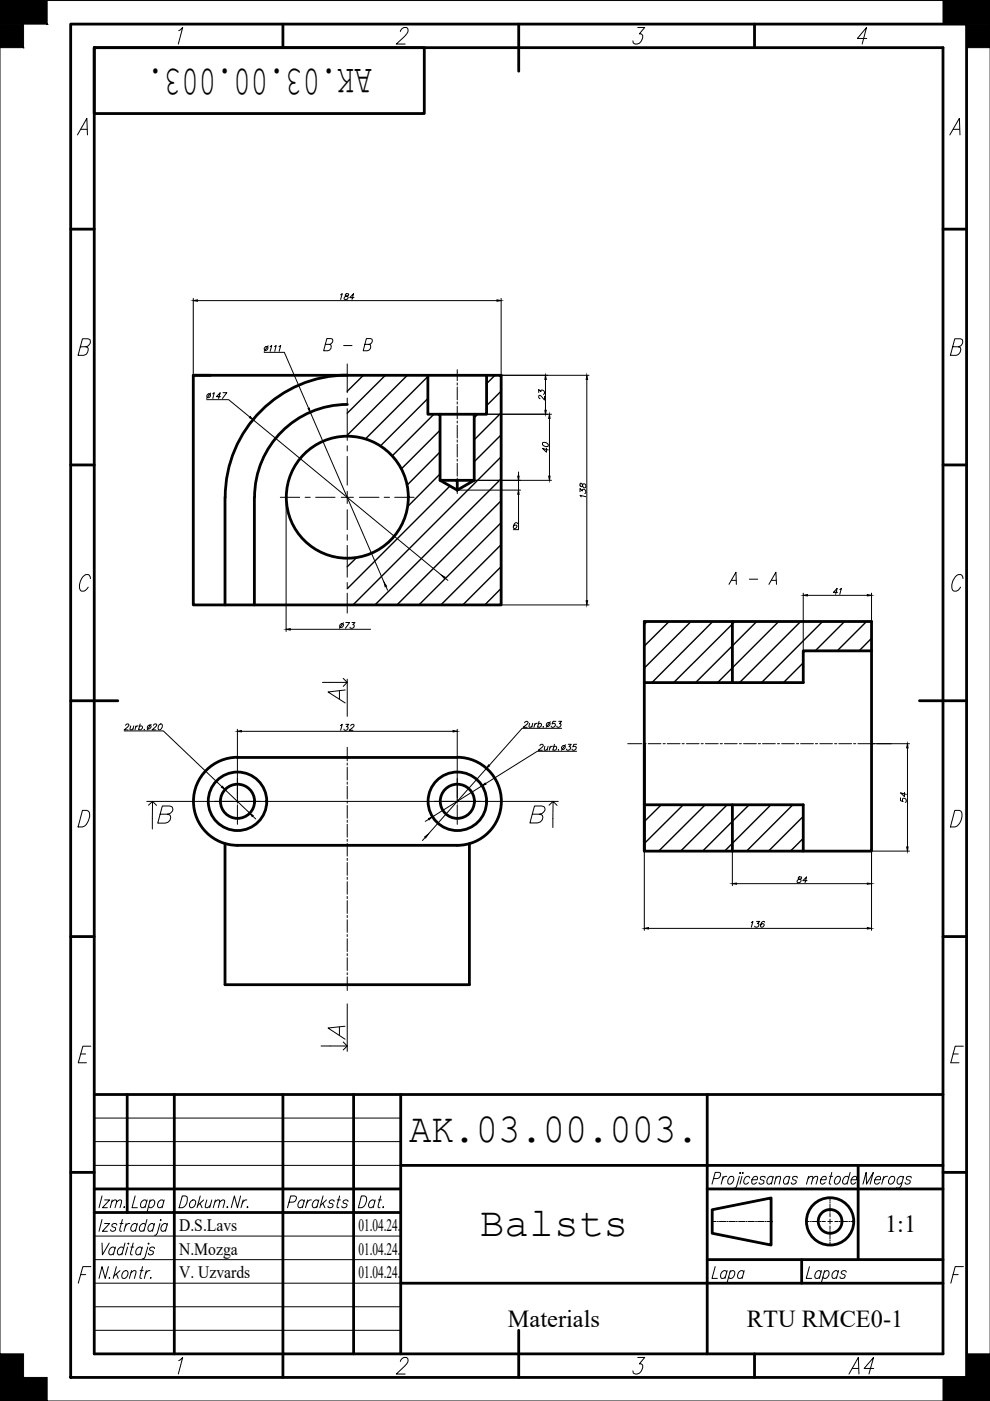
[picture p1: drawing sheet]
<svg xmlns="http://www.w3.org/2000/svg" width="210mm" height="297mm" viewBox="0 0 210 297" stroke-linecap="round" stroke-linejoin="round" font-family="sans-serif">
<!-- layer: Planas linijas -->
<g fill="none" stroke="#000" stroke-width=".21">
<path d="M0 .1h209.9v296.9h-209.9zM37.9 6.5l.8-.7-.9 3.5M84.9 6.7v-.2a.88 .88 0 0 1 .7-.7 .88 .88 0 0 1 .9 .4 1.52 1.52 0 0 1-.7 1.5l-1.8 1.6h1.9M135.2 5.8h1.5l-1.1 1.4 .5 .2a1.39 1.39 0 0 1-.3 1.5 1.39 1.39 0 0 1-1.5 .3l-.1-.5M183.8 8.2h-2l1.9-2.4-.9 3.5M16.4 28.6l2-3.5 .1 3.5M17.1 27.4h1.4M201.4 28.6l2-3.5 .1 3.5M202.1 27.4h1.3M17 73.5h1.2a1.06 1.06 0 0 0 .8-1.5l-.3-.2h-1.2l-.9 3.5h1.1a1.19 1.19 0 0 0 .9-1.6l-.4-.2M41 63.3v16M41.9 63.7h63.5"/>
<path d="M56 74.7h4.3l5.1 11.9M56.9 73.3l-.9 1.2M57.3 73.5l.3-.2-.3 1.2M58.2 73.5l.3-.2-.2 1.2M59.1 73.5l.4-.2-.3 1.2M73.6 77.2v6.1M96.9 78.4v2.3M103.4 79.6h21.5M106.3 63.3v16M202 73.5h1.2a1.06 1.06 0 0 0 .8-1.5l-.3-.2h-1.3l-.9 3.5h1.2a1.19 1.19 0 0 0 .9-1.6l-.4-.2M43.8 84.7h4.7l4.5 3.7M44 83.7l.3-.2a.38 .38 0 0 1 .2 .6 .38 .38 0 0 1-.6-.1z"/>
<path d="M44.7 83.3l-.9 1.2M45.1 83.5l.3-.2-.3 1.2M46.7 84.1h-.8l.8-.8-.3 1.2M47.3 83.3h.8l-.9 1.2M53.6 89l40 32.9M65.8 87.4l15.6 36.1M73.6 84.4v1.1M73.6 86.6v6.8M73.6 94.5v1.1M73.6 96.8v6.1M96.9 81.2v.4M96.9 82.1v2.7"/>
<path d="M96.9 85.2v.5M96.9 86.1v2.7M96.9 89.3v.4M96.9 90.2v2.7M96.9 93.3v.5M96.9 94.2v2.7M96.9 97.4v.4M96.9 98.2v2.8M100.8 87.8h16.1M116.5 88.7v12.3M124.4 80.5v46.9M59.4 105.4h4.1"/>
<path d="M60.7 105.7v28.2M64.7 105.4h1.1M66.9 105.4h4.1M72.3 105.4h2.6M73.6 104.2v2.6M73.6 108.1v4.2M73.6 113.4v1.1M73.6 115.6v6.8M76.2 105.4h4.1M81.4 105.4h1.2M83.7 105.4h4.1M96.9 101.4v.4"/>
<path d="M96.9 102.3v2.3M97.2 103.9h13.2M100.8 101.8h16.1M109.9 104.8v7.5h-1.1M109.9 100.1v.9M109.9 101.8v2.1M19.2 122.7l-.2-.7a1.07 1.07 0 0 0-1.7 .7 2.04 2.04 0 0 0 0 2.6 1.37 1.37 0 0 0 1.4-.8M61.6 133.4h17M73.6 123.5v1.1M73.6 125.8v4.2M81.8 124.3l.4 .8M94.3 122.5l.7 .5"/>
<path d="M106.5 128.3h18.4M170.3 125.8v12M171.2 126.2h12.7M184.8 125.8v12M204.2 122.7l-.2-.7a1.07 1.07 0 0 0-1.7 .7 1.91 1.91 0 0 0 0 2.6 1.28 1.28 0 0 0 1.4-.8M26.3 155h8.3l12.5 11.8M26.6 153.8l.3-.3h.3l.1 .2-1 1.1h.8M27.7 153.9l-.1 .8 .3 .1 .3-.3M28.4 153.9l-.2 .9M28.8 153.9l-.2 .9M29.3 153.9l-.3 .1-.3 .2M29.5 154.1l.3-.2a.42 .42 0 0 1 .3 .7 .42 .42 0 0 1-.7-.1"/>
<path d="M29.7 153.5l-.3 1.3M30.6 154.6v.2v-.1M31.4 153.9l.4-.2a.44 .44 0 0 1 .1 .7 .44 .44 0 0 1-.7 0zM32 153.6l-.8 1.2M32.5 153.8a.36 .36 0 0 1 .4-.3 .36 .36 0 0 1 .3 .4l-1 .9h.8M33.9 153.6l.2-.1a.65 .65 0 0 1 .2 .8 .65 .65 0 0 1-.7 .4v-.7zM50.3 154.6v15.7M51.2 155.1h44.9M73.6 158.4v2.9M96.9 154.6v15.7M111.2 153.2a.36 .36 0 0 1 .4-.3 .36 .36 0 0 1 .3 .4l-1 .9h.9M112.3 153.4l-.1 .7 .2 .1 .4-.2"/>
<path d="M112.9 153.4l-.2 .8M113.5 153.4l-.3 .8M113.9 153.4h-.3l-.3 .3M114.2 153.5l.2-.1a.41 .41 0 0 1 .3 .6 .41 .41 0 0 1-.7 0M114.3 152.9l-.3 1.3M114.5 158.1l.3-.3h.2l.2 .3-1.1 1h.9M115.2 154.1l-.1 .1 .1-.1M115.5 158.2l-.1 .8 .3 .1 .3-.3M116 153.4a.4 .4 0 0 1 .6-.1 .4 .4 0 0 1-.3 .7h-.3l-.2-.2zM116.2 158.2l-.2 .9M116.7 153l-.9 1.2M116.7 158.2l-.2 .9"/>
<path d="M117.1 158.2l-.4 .2-.1 .2M117.4 158.4l.5-.2a.45 .45 0 0 1 0 .7 .45 .45 0 0 1-.6 0M117.6 157.8l-.4 1.3M117.9 152.9h-.6l-.2 .6 .4-.1a.45 .45 0 0 1 .1 .7 .45 .45 0 0 1-.7-.1M118.4 158.9v.1M118.4 152.9h.7l-.5 .5h.2a.44 .44 0 0 1-.1 .7 .44 .44 0 0 1-.6-.1M119.1 154.4h-8.4l-7 7.9M119.9 157.9l-.9 1.2M120.5 157.8h.6l-.5 .5h.2a.45 .45 0 0 1 0 .7 .45 .45 0 0 1-.7-.2M122.3 159.3h-8.4l-10.9 6.8M122.3 157.8h-.6l-.2 .6 .4-.2a.45 .45 0 0 1 .1 .8 .45 .45 0 0 1-.7-.2M133.1 157.7h3"/>
<path d="M136.5 157.7h.5M137.5 157.7h2.6M140.6 157.7h.5M141.5 157.7h2.7M144.6 157.7h.5M145.5 157.7h2.7M148.7 157.7h.4M149.6 157.7h2.7M152.7 157.7h.5M153.6 157.7h2.7M156.8 157.7h.4M157.6 157.7h2.8"/>
<path d="M160.8 157.7h.4M161.7 157.7h2.7M164.8 157.7h.5M165.7 157.7h2.7M168.9 157.7h.4M169.8 157.7h2.7M172.9 157.7h.5M173.8 157.7h2.7M177 157.7h.4M177.8 157.7h2.8M181 157.7h.4M181.9 157.7h2.7"/>
<path d="M185 157.7h7.8M192.4 158.6v21M17.5 171.8h.9a1.06 1.06 0 0 1 .6 1.4 2.72 2.72 0 0 1-1.5 2.1h-.9zM31.1 169.9h87.3M32.3 169.9l-.8 .8M33.2 170.8l-.9-.9v5.9M34 172.6h1.5a1 1 0 0 0 1-.5 1 1 0 0 0-.1-1l-.4-.2h-1.6l-1 3.6h1.6a1.13 1.13 0 0 0 1-1.7l-.5-.2M47.7 167.4l5.3 5M50.3 170.6v4.2M53.6 173l.6 .6M73.6 161.8v.4M73.6 162.7v2.7"/>
<path d="M73.6 165.8v.5M73.6 166.7v2.7M73.6 169.9v.4M73.6 170.8v2.7M73.6 173.9v.5M73.6 174.8v2.7M73.6 178v.4M73.6 178.8v2.7M90.2 177.5l-.6 .7M90.9 173.7l-.7 .4M96.9 170.6v4.2M102.2 166.6l-10.5 6.6"/>
<path d="M103.1 162.9l-12.3 14M112.9 172.6h1.5a1.01 1.01 0 0 0 1-.5 1.01 1.01 0 0 0 0-1l-.5-.2h-1.6l-.9 3.6h1.5a1.1 1.1 0 0 0 1-1.7l-.5-.2M117.3 169.9l-.9 .8M118.1 170.8l-.8-.9-.1 5.6M202.4 171.8h1a1.09 1.09 0 0 1 .6 1.4 2.13 2.13 0 0 1-2.5 2.1zM73.6 182v.4M73.6 182.9v2.7M73.6 186v.5M73.6 186.9v2.7M73.6 190.1v.4M73.6 191v2.7M73.6 194.1v.4"/>
<path d="M73.6 195v2.7M73.6 198.1v.5M73.6 199v2.7M136.6 180.7v16.6M137.5 196.8h46.4M155.3 180.7v7.1M156.2 187.4h27.7M184.8 180.7v16.6M185 180.5h7.8M73.6 202.2v.4M73.6 203.1v2.7M73.6 206.2v.5"/>
<path d="M73.6 207.1v2.9M73.6 212.8v10.1M17.1 223.5h1.1M19.3 221.8h-1.7l-1 3.5h1.7M20 237.1h65M202.1 223.5h1.1M204.3 221.8h-1.8l-.9 3.5h1.7M20 247.1h65M20 242h65M21.6 253.6l-.6 2.5M21.6 258.6l-.6 2.5M22.2 254.4h1l-1.5 1.7h1.1"/>
<path d="M22.2 259.4h1l-1.5 1.7h1.1M23.7 254.9l.6-.5 .4 .1-.3 1.6M23.8 254.4l-.4 1.7M24.7 254.9l.6-.5 .5 .1-.4 1.6M24.8 259.7l-.1-.2a.58 .58 0 0 0-.6-.1 .58 .58 0 0 0-.4 .6l.8 .3v.4a.7 .7 0 0 1-1 .2v-.2M25.4 259.4h.7M26 258.6l-.6 2v.3l.3 .2M26.4 255.8l-.1 .3 .1-.2M26.8 259.4l-.5 1.7M27.5 259.4a.99 .99 0 0 0-1 .7M28.7 253.6l-.7 2.5h1.1M29 259.7l-.1-.2a.9 .9 0 0 0-1.1 .4 .9 .9 0 0 0 .2 1.2h.3l.5-.4"/>
<path d="M29.1 259.4l-.4 1.7M30.9 259.7l-.2-.2a.9 .9 0 0 0-1 .4 .9 .9 0 0 0 .1 1.2l.8-.4M31.1 254.7l-.2-.2a.91 .91 0 0 0-1 .4 .91 .91 0 0 0 .2 1.2h.3l.4-.4M31.2 258.6l-.7 2.5M31.2 254.4l-.5 1.7M31.7 254.7a.58 .58 0 0 1 .6-.3 .58 .58 0 0 1 .5 .3v.4a.85 .85 0 0 1-1.2 .8l-.1-.2M31.8 254.4l-.6 2.5M32.6 259.7l-.1-.2a.91 .91 0 0 0-1 .4 .91 .91 0 0 0 .1 1.2h.3l.5-.4M32.8 259.4l-.5 1.7M33.9 259.4l-.5 2-.3 .4-.3 .1M34 258.7l.1-.1-.1 .2zM34.7 254.7l-.1-.2a.9 .9 0 0 0-1.1 .4 .9 .9 0 0 0 .2 1.2h.3l.5-.4"/>
<path d="M34.8 254.4l-.4 1.7M35.4 259.7l-.1-.2a.9 .9 0 0 0-1.1 .4 .9 .9 0 0 0 .2 1.2l.8-.4M35.5 259.4l-.4 1.7M38.7 253.6h.6a1.4 1.4 0 0 1-.1 2.1l-.5 .4h-.7zM40.4 254.7a.58 .58 0 0 1 .6-.3 .58 .58 0 0 1 .5 .3v.4a.85 .85 0 0 1-1.2 .8 1.03 1.03 0 0 1 .1-1.2zM42.4 255.1l.4 1M42.5 253.6l-.7 2.5M43.2 254.4l-1.3 1.2M43.9 254.4l-.4 1.5 .5 .2 .6-.5M44.9 254.4l-.5 1.7M45.6 254.9l.5-.5 .5 .1-.3 1.6M45.7 254.4l-.5 1.7"/>
<path d="M46.6 254.9l.6-.5 .4 .1-.3 1.6M48.2 255.8v.3l.1-.2M51 253.6l-.7 2.5-.6-2.5-.7 2.5M51.6 254.4l-.5 1.7M52.3 254.4a.99 .99 0 0 0-.9 .7M52.5 255.8v.3l.1-.2M61.3 254.9h.8a.84 .84 0 0 0 .6-1.2l-1.1-.1-.6 2.5M64.5 254.7l-.2-.2a.9 .9 0 0 0-1 .4 .9 .9 0 0 0 .2 1.2l.7-.4M64.6 254.4l-.5 1.7M65.2 254.4l-.4 1.7M66 254.4a.99 .99 0 0 0-1 .7M67.5 254.7l-.1-.2a.9 .9 0 0 0-1.1 .4 .9 .9 0 0 0 .2 1.2l.8-.4"/>
<path d="M67.6 254.4l-.5 1.7M68.5 255.1l.4 1M68.5 253.6l-.7 2.5M69.2 254.4l-1.3 1.2M70.8 254.7v-.2a.62 .62 0 0 0-.6-.1 .62 .62 0 0 0-.4 .6l.6 .2a.47 .47 0 0 1 0 .7l-.6 .2-.2-.2v-.2M71.5 254.4h.7M72 253.6l-.5 2v.3l.3 .2M73.8 254.7l-.1-.2a.59 .59 0 0 0-.6 0 .59 .59 0 0 0-.3 .5l.6 .2 .2 .4a.58 .58 0 0 1-.5 .5 .58 .58 0 0 1-.6-.4M76.6 253.6h.7a1.24 1.24 0 0 1 .1 1.9 1.17 1.17 0 0 1-1.4 .6zM79.5 254.7l-.2-.2a.9 .9 0 0 0-1 .4 .9 .9 0 0 0 .1 1.2h.3l.5-.4M79.5 254.4l-.4 1.7M80.2 254.4h.7"/>
<path d="M80.7 253.6l-.5 2v.3l.4 .2M81.3 255.8l-.1 .3 .1-.2M150.9 259h.9M151 256.5v2.5M151.3 249.9h.8a.84 .84 0 0 0 .6-1.2l-1.1-.1-.6 2.5M152.1 259h.2M152.5 259h1.4M153.3 249.4l-.4 1.7M154.1 249.4a.81 .81 0 0 0-.9 .7M154.1 259h.2M154.6 259h1.3M154.8 249.5a.5 .5 0 0 1 .8 .3v.3a.85 .85 0 0 1-1.2 .8 1.24 1.24 0 0 1 .4-1.4z"/>
<path d="M156.1 259h.2M156.6 259h1.3M156.8 249.4l-.8 2.4-.4 .1M157 248.6l-.1 .2zM157.3 249.4l-.4 1.7M157.5 248.6v.2zM158.2 259h.2M158.6 259h1.3M159 249.8l-.2-.3a.92 .92 0 0 0-1 .5 .92 .92 0 0 0 .2 1.1h.2l.5-.4M159.4 250.1h1.1a.48 .48 0 0 0-.1-.7 .99 .99 0 0 0-.9 .6 .99 .99 0 0 0 .1 1.1h.3l.5-.4M160.2 259h.2M160.6 259h1.4"/>
<path d="M162.2 259h.2M162.2 249.8v-.3a.63 .63 0 0 0-1 .5l.6 .2a.47 .47 0 0 1 0 .7l-.6 .2-.2-.2v-.2M162.6 259h1M163.5 254v5M163.9 249.8l-.2-.3a.94 .94 0 0 0-1 .4 .94 .94 0 0 0 .2 1.2h.3l.4-.4M164 249.4l-.5 1.7M164.5 249.9l.6-.5 .4 .1-.3 1.6M164.6 249.4l-.4 1.7M167.4 249.8l-.1-.3a.94 .94 0 0 0-1.1 .4 .94 .94 0 0 0 .2 1.2h.3l.4-.4M167.5 249.4l-.5 1.7M169 249.8v-.3a.59 .59 0 0 0-.6 0 .59 .59 0 0 0-.3 .5l.7 .3v.3a.55 .55 0 0 1-.5 .5 .55 .55 0 0 1-.5-.4M170.9 259h.7"/>
<path d="M171.3 249.9l.6-.5 .4 .1-.3 1.6M171.4 249.4l-.4 1.7M171.8 259h.2M172.3 259h1.3M172.3 249.9l.6-.5 .5 .1-.4 1.6M173.8 259h.3M174 250.1h1.1a.48 .48 0 0 0-.1-.7 .99 .99 0 0 0-.9 .6 .99 .99 0 0 0 .1 1.1h.3l.5-.4M174.3 259h.7M175.5 259h1M175.9 249.4h.6M176 253.9v.7M176 254.8v.2"/>
<path d="M176 255.3v1.3M176 256.8v.2M176 257.3v.7M176 258.5v1M176 260v.7M176.4 248.6l-.6 2.3 .3 .2M177 259h.7M177.2 249.8a.63 .63 0 0 1 .9-.3 .93 .93 0 0 1 0 1.1 .93 .93 0 0 1-1.1 .3 1.03 1.03 0 0 1 .2-1.1zM177.9 259h.2M178.4 259h1.3M179.9 249.8l-.1-.3a.93 .93 0 0 0-1 .4 .93 .93 0 0 0 .1 1.2h.3l.5-.4M180 259h.2"/>
<path d="M180.3 248.6l-.7 2.5M180.4 259h.7M180.5 250.1h1.1v-.6a.94 .94 0 0 0-1.1 .4 .94 .94 0 0 0 .2 1.2h.3l.4-.4M183 251.1l.6-2.5 .1 2.5 1.5-2.5-.7 2.5M185.5 250.1h1.1a.48 .48 0 0 0 0-.6 .48 .48 0 0 0-.7 0l-.2 .3a.92 .92 0 0 0 0 1.3h.3l.5-.4M187.4 249.4l-.5 1.7M188.2 249.4a.87 .87 0 0 0-1 .7M188.6 249.8a.67 .67 0 0 1 1-.3 .94 .94 0 0 1 0 1.1 .94 .94 0 0 1-1.1 .3 1.03 1.03 0 0 1 .1-1.1zM191.5 249.8l-.1-.3a.94 .94 0 0 0-1.1 .4 .94 .94 0 0 0 .2 1.2h.3l.4-.4M191.6 249.4l-.5 1.9a.69 .69 0 0 1-1 .5M193.2 249.8v-.3a.63 .63 0 0 0-1 .5l.6 .2 .2 .4a.58 .58 0 0 1-.5 .5 .58 .58 0 0 1-.6-.4M17.1 270.2h1.1"/>
<path d="M19.3 268.5h-1.7l-1 3.6M20 277.1h65M20 272.1h65M20 267.1h65M20 262.1h65M21.6 263.6l.1 2.5 1.5-2.5M23 268.5l-.7 2.5-.7-2.5-.6 2.5M23.2 270.8l-.1 .2h.2M24.4 264.7l-.1-.2a.9 .9 0 0 0-1.1 .4 .9 .9 0 0 0 .2 1.2l.7-.4M24.5 264.4l-.5 1.7M24.7 268.5l-.7 2.5M24.7 270.1l.4 .9"/>
<path d="M25.4 269.4l-1.3 1.2M26.1 269.7a.58 .58 0 0 1 .5-.3 .58 .58 0 0 1 .5 .3 .98 .98 0 0 1-1.1 1.3 1.11 1.11 0 0 1 .1-1.3zM26.2 264.7l-.1-.2a.92 .92 0 0 0-1.1 .4 .92 .92 0 0 0 .1 1.2h.3l.5-.4M26.5 263.6l-.7 2.5M27.1 264.4l-.5 1.7M27.1 263.7l.2-.1v.1l-.1 .1zM27.7 264.4h.7M27.8 269.9l.6-.5 .4 .1-.3 1.5M27.9 269.4l-.5 1.6M28.2 263.6l-.5 2v.3l.3 .2M29.7 269.4h.7M30.1 264.7l-.1-.2a.9 .9 0 0 0-1.1 .4 .9 .9 0 0 0 .2 1.2l.7-.4"/>
<path d="M30.2 264.4l-.5 1.7M30.2 268.5l-.5 2.1v.4h.3M31 269.4l-.4 1.6M31.3 264.4l-.5 2-.2 .4-.4 .1M31.5 263.6v.2zM31.8 269.4a.91 .91 0 0 0-.9 .7M32 270.8l-.1 .2h.1M32.8 264.7l-.1-.2a.58 .58 0 0 0-.6-.1 .58 .58 0 0 0-.4 .6l.8 .3v.4a.7 .7 0 0 1-1 .2v-.2M151.6 268.5l-.6 2.5h1.1M154.1 269.7l-.1-.2a.92 .92 0 0 0-1.1 .4 .92 .92 0 0 0 .1 1.1h.5l.3-.3M154.2 269.4l-.5 1.6M154.7 269.7a.58 .58 0 0 1 .6-.3 .58 .58 0 0 1 .5 .3 .98 .98 0 0 1-1.2 1.3l-.1-.3"/>
<path d="M154.9 269.4l-.7 2.5M157.7 269.7l-.1-.2a.9 .9 0 0 0-1.1 .4 .9 .9 0 0 0 .2 1.1h.5l.2-.3M157.8 269.4l-.4 1.6M171.6 268.5l-.7 2.5h1.2M174.1 269.7l-.2-.2a.9 .9 0 0 0-1 .4 .9 .9 0 0 0 .2 1.1h.5l.2-.3M174.2 269.4l-.5 1.6M174.8 269.7l.4-.3h.3a.94 .94 0 0 1 .2 1.1 .94 .94 0 0 1-1.1 .5l-.1-.3M174.8 269.4l-.6 2.5M176 260.9v.2M176 261.4v1.3M176 262.9v.2M176 263.4v.7"/>
<path d="M177.7 269.7l-.2-.2a.91 .91 0 0 0-1 .4 .91 .91 0 0 0 .2 1.1h.5l.2-.3M177.8 269.4l-.5 1.6M179.4 269.7v-.2a.58 .58 0 0 0-.7-.1 .58 .58 0 0 0-.3 .6l.6 .2 .2 .4a.64 .64 0 0 1-1.1 .4v-.3M202.1 270.2h1.1M204.3 268.5h-1.8l-.9 3.6M20 282.1h65M37.9 288.5l.8-.7-.9 3.5M84.9 288.7v-.2a.88 .88 0 0 1 .7-.7 .88 .88 0 0 1 .9 .3 1.43 1.43 0 0 1-.7 1.5l-1.8 1.7h1.9M135.2 287.8h1.5l-1.1 1.4 .5 .1a1.4 1.4 0 0 1-.2 1.5 1.4 1.4 0 0 1-1.6 .4l-.1-.6"/>
<circle cx="56.4" cy="73.9" r=".4"/>
<circle cx="119.4" cy="158.5" r=".4"/>
</g>
<!-- layer: Pamatlinijas -->
<g fill="none" stroke="#000" stroke-width=".59">
<path d="M15 5.1h189.9v286.9h-189.9zM20 10.1h179.9v276.9h-179.9zM20 10.1h70v14h-70zM60 5.1v5M110 5.1v10M160 5.1v5M15 48.6h5M199.9 48.6h5M41 79.6h65.3v48.7h-65.3zM41 79.6h3.6M73.6 79.5a25.9 25.9 0 0 0-25.8 25.9M90.7 79.6v8.2h2.6v14h3.6v2.1"/>
<path d="M103.2 79.6v8.2h-2.7v14M15 98.6h5M73.6 85.8a19.7 19.7 0 0 0-19.6 19.6M93.3 87.8h7.2M199.9 98.6h5M47.7 105.4v22.9M53.9 105.4v22.9M93.3 101.8l3.6 2.1M96.9 101.8h3.6l-3.6 2.1M136.6 131.8h48.2v48.7h-48.2zM155.3 131.8v12.9M184.8 138h-14.5v6.7h-33.7"/>
<path d="M15 148.6h10M136.6 157.7v22.8M194.9 148.6h10M47.7 178.9v29.9h51.8v-29.9M50.3 160.6h46.6M50.4 160.6a9.3 9.3 0 0 0-9.4 9.3 9.3 9.3 0 0 0 9.4 9.3h46.5a9.3 9.3 0 0 0 9.4-9.3 9.3 9.3 0 0 0-9.3-9.3M136.6 170.6h33.7v9.9M155.3 170.6v9.9M15 198.6h5M199.9 198.6h5M20 232.1h179.9M27 232.1v25"/>
<path d="M37 232.1v54.9M60 232.1v59.9M75 232.1v54.9M85 232.1v54.9M149.9 232.1v54.9M15 248.6h5M20 257.1h65M20 252.1h65M85 247.1h114.9M149.9 252.1h50M151 256.5l12.5-2.5v10l-12.5-2.5zM181.9 247.1v20"/>
<path d="M199.9 248.6h5M85 272.1h114.9M149.9 267.1h50M170 267.1v5M110 282.1v9.9M160 287v5"/>
<circle cx="73.6" cy="105.4" r="12.9"/>
<circle cx="50.4" cy="169.9" r="6.2"/>
<circle cx="50.4" cy="169.9" r="3.6"/>
<circle cx="97" cy="169.9" r="6.2"/>
<circle cx="97" cy="169.9" r="3.6"/>
<circle cx="176" cy="259" r="5"/>
<circle cx="176" cy="259" r="2.52"/>
</g>
<g fill="#000" stroke="#000" stroke-width=".21">
<path d="M0 5.1l5 5v-5zM0 5.1l5 5h-5z"/>
<path d="M0 .1l10 5v-5zM0 .1l10 5h-10z"/>
<path d="M199.9 .1l10 5v-5zM199.9 .1l10 5h-10z"/>
<path d="M204.9 5.1l5 5v-5zM204.9 5.1l5 5h-5z"/>
<path d="M0 287l5 5v-5zM0 287l5 5h-5z"/>
<path d="M0 292l10 5v-5zM0 292l10 5h-10z"/>
<path d="M204.9 287l5 5v-5zM204.9 287l5 5h-5z"/>
<path d="M199.9 292l10 5v-5zM199.9 292l10 5h-10z"/>
</g>
<g fill="none" stroke="#000" stroke-width=".3">
<path d="M77 79.6l-3.4 3.4M81.7 79.6l-8.1 8M86.4 79.6l-12.8 12.7M90.7 79.8l-13.2 13.3M104.9 79.6l-1.7 1.8M90.7 84.5l-10.1 10.1M92 87.8l-8.9 8.9M93.3 91.2l-8.2 8.2M93.3 95.8l-7 7.1M101.3 87.8l-.8 .8M106.3 82.9l-3.1 3.1M106.3 87.5l-5.8 5.7"/>
<path d="M106.3 92.2l-5.8 5.7M106.3 96.8l-31.5 31.5M75.6 118.3l-2 1.9M93.3 100.5l-6.9 6.9M95.4 103l-21.8 21.8M106.3 101.5l-26.8 26.8M106.3 106.2l-22.1 22.1M106.3 110.8l-17.5 17.5M106.3 115.5l-12.8 12.8M106.3 120.1l-8.2 8.2M106.3 124.7l-3.5 3.6M137.2 131.8l-.6 .6"/>
<path d="M141.9 131.8l-5.3 5.2M146.5 131.8l-9.9 9.8M151.1 131.8l-12.9 12.9M155.8 131.8l-13 12.9M160.4 131.8l-12.9 12.9M165.1 131.8l-13 12.9M169.8 131.8l-13 12.9M174.4 131.8l-12.9 12.9M179.1 131.8l-6.3 6.2M183.7 131.8l-6.2 6.2M184.8 135.3l-2.6 2.7M170.3 140.5l-4.2 4.2"/>
<path d="M140.2 170.6l-3.6 3.6M144.9 170.6l-8.3 8.2M149.5 170.6l-9.8 9.9M154.2 170.6l-9.9 9.9M158.8 170.6l-9.8 9.9M163.4 170.6l-9.8 9.9M168.1 170.6l-9.8 9.9M170.3 173.1l-7.4 7.4M170.3 177.7l-2.7 2.8"/>
</g>
<!-- layer: Planas linijas -->
<g fill="#000" stroke="#000" stroke-width=".21">
<path d="M41 63.7l.9-.1v.3zM105.4 63.6l.9 .1-.9 .2zM53 88.3l.6 .7-.7-.5zM65.3 86.6l.3-.1 .2 .9zM115.7 79.6l.1 .9h-.3zM115.5 87h.3l-.1 .8zM116.5 87.8l.1 .9h-.3zM124.4 79.6l.2 .9h-.3zM109.8 101h.3l-.2 .8zM109.9 103.9l.2 .9h-.3zM116.3 101h.3l-.1 .8zM60.7 133.4l.9-.1v.3z"/>
<path d="M81.4 123.5l.6 .8-.3 .1zM93.6 121.9l.8 .5-.2 .2zM124.3 127.4h.3l-.2 .9zM170.3 126.2l.9-.1v.3zM183.9 126.1l.9 .1-.9 .2zM50.3 155.1l.9-.2v.3zM96.1 154.9l.8 .2-.8 .1zM192.4 157.7l.1 .9h-.3zM46.9 166.9l.3-.2 .5 .7zM53 172.4l.7 .5-.2 .2zM90 177.4l.8-.5-.5 .8zM90.8 173.6l.9-.4-.7 .6z"/>
<path d="M102.2 166.6l.7-.6 .1 .3zM103.6 162.2l.2 .2-.7 .5zM192.2 179.6h.3l-.1 .9zM136.6 196.8l.9-.1v.3zM155.3 187.4l.9-.2v.3zM183.9 187.2l.9 .2-.9 .1zM183.9 196.7l.9 .1-.9 .2z"/>
</g>
<g font-size="8.8">
<text x="78.9" y="14.6" transform="rotate(-180 78.9 14.6)">AK.03.00.003.</text>
<text x="86.7" y="242">AK.03.00.003.</text>
<text x="101.7" y="262.1">Balsts</text>
</g>
<text font-size="7.1" x="178.9" y="292.5">A4</text>
<g font-size="6.2">
<text x="153.5" y="125.2">A - A</text>
<text x="68.4" y="150.3">A</text>
<text x="68.4" y="221.5">A</text>
</g>
<text font-size="5.7" x="67.4" y="75.5">B - B</text>
<g font-size="5.2">
<text x="187.7" y="261.3">1:1</text>
<text x="107.7" y="281.3">Materials</text>
<text x="158.4" y="281.3">RTU RMCE0-1</text>
</g>
<g font-size="4.4">
<text x="116.4" y="86.1" transform="rotate(-90 116.4 86.1)">23</text>
<text x="125.2" y="106.5" transform="rotate(-90 125.2 106.5)">138</text>
<text x="175.3" y="127.4">41</text>
<text x="167.9" y="188.4">84</text>
<text x="158" y="197.9">136</text>
</g>
<g font-size="4">
<text x="70.9" y="64.6">184</text>
<text x="117.1" y="97" transform="rotate(-90 117.1 97)">40</text>
<text x="107.6" y="113.2">6</text>
<text x="70.9" y="134.4">73</text>
<text x="70.9" y="155.9">132</text>
<text x="193" y="171.4" transform="rotate(-90 193 171.4)">54</text>
</g>
<g font-size="3.7">
<text x="38" y="261.1">D.S.Lavs</text>
<text x="76" y="261.1">01.04.24.</text>
<text x="38" y="266.1">N.Mozga</text>
<text x="76" y="266.1">01.04.24.</text>
<text x="38" y="271">V. Uzvards</text>
<text x="76" y="271">01.04.24.</text>
</g>
</svg>
